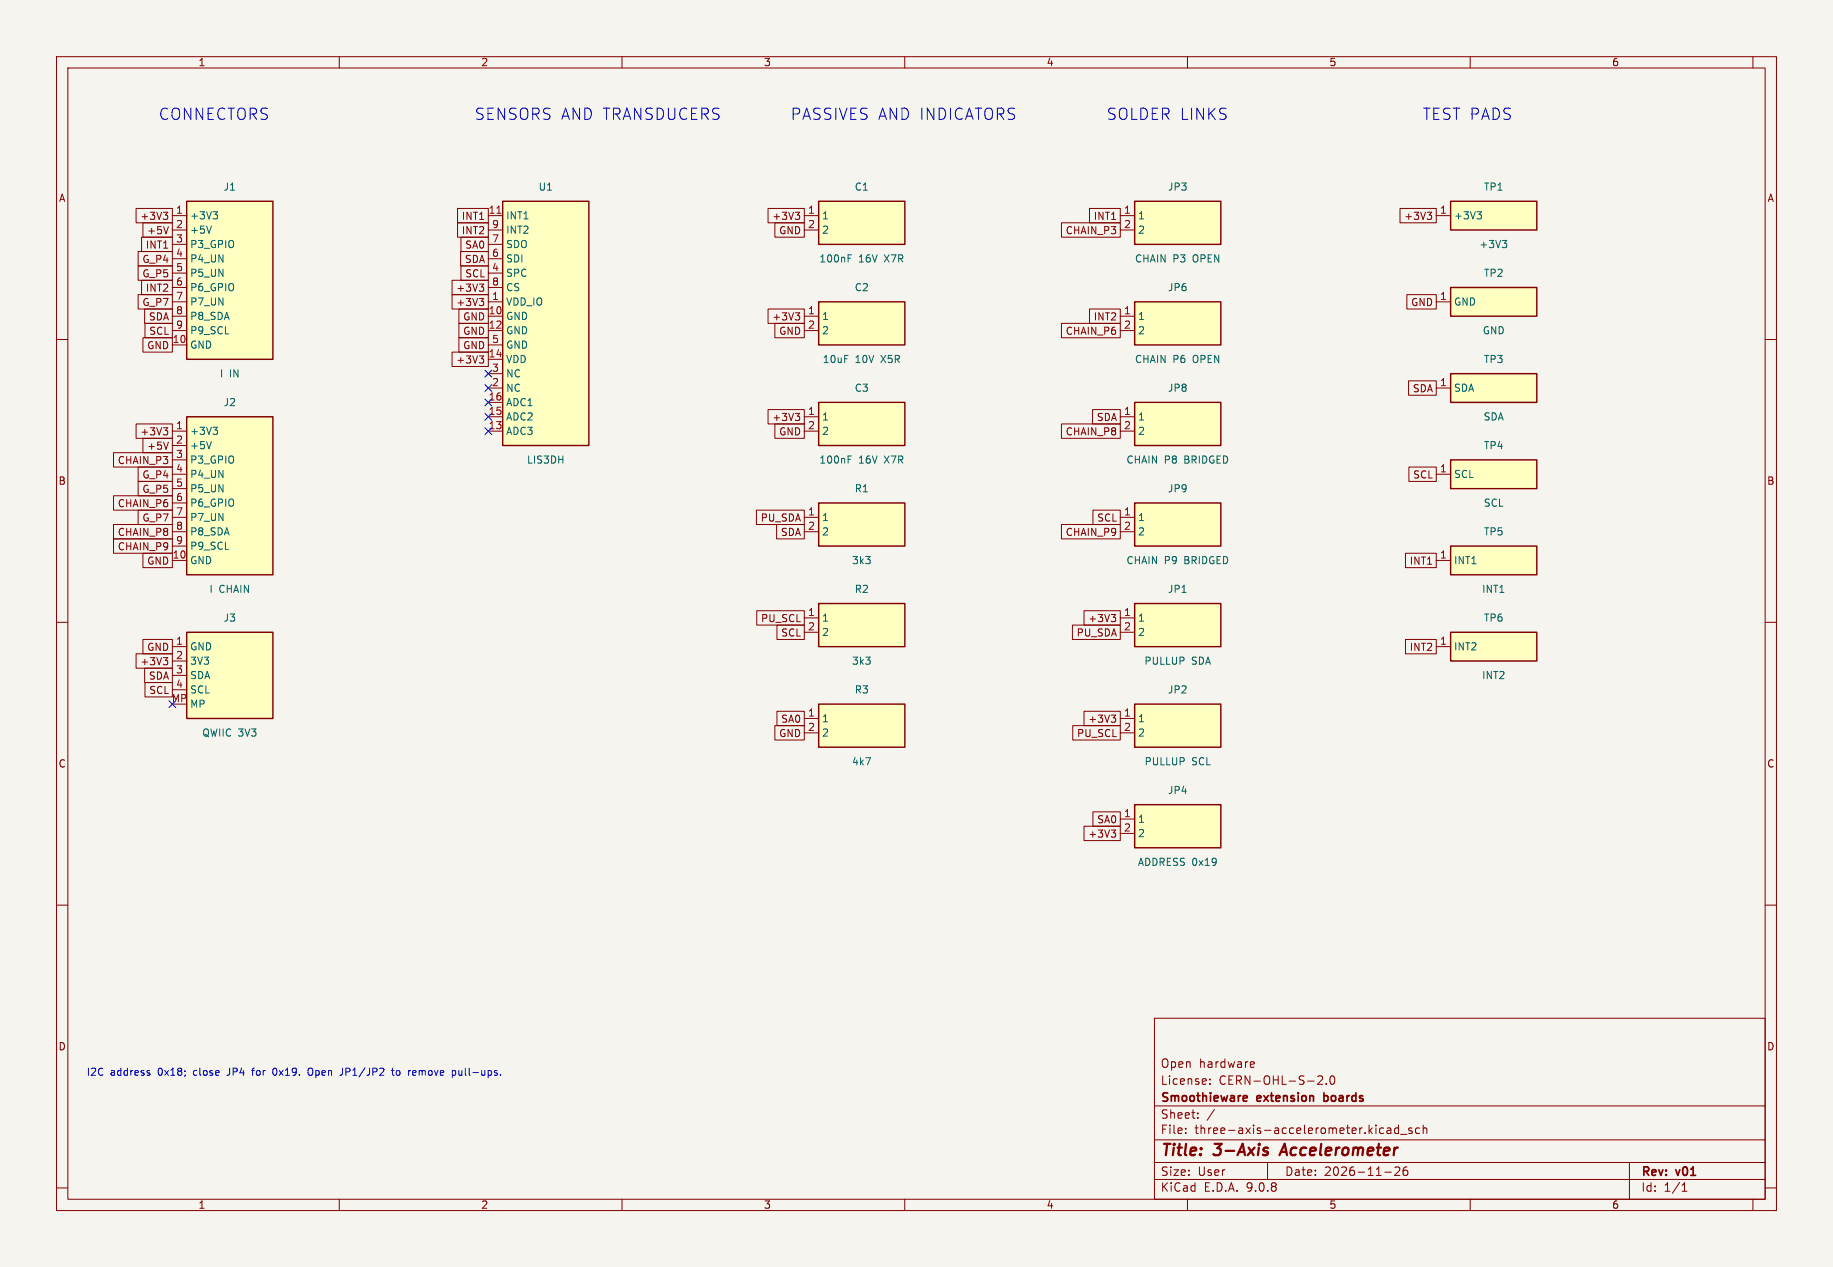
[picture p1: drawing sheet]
<svg xmlns="http://www.w3.org/2000/svg" width="324mm" height="224mm" viewBox="0 0 324 224" stroke-linecap="round" stroke-linejoin="round" font-family="sans-serif">
<path d="M0 0h324.2v224h-324.2z" fill="#f5f4ef" stroke="#f5f4ef" stroke-width=".18"/>
<g fill="none" stroke="#840000" stroke-width=".18">
<path d="M10 10h304.2v204h-304.2zM12 12h300.2v200h-300.2zM60 10v2M110 10v2M160 10v2M210 10v2M260 10v2M310 10v2M10 60h2M312.2 60h2M10 110h2M312.2 110h2"/>
<path d="M10 160h2M312.2 160h2M204.2 180h108v32h-108zM204.2 195.5h108M209.7 199.5v.1M211.8 197.6v.1M211.8 196.8v.1M214 191.6v.1M214 190.8v.1M214.8 196.1l-1.3 2M221.3 187.7l.5 .1v.3l-.7 .1M221.8 188.6l-.5 .1"/>
<path d="M233 190.4l.6-.2 .2 .2 .1 .2-.9 1.1h.9M234.5 191.6v.1M235.3 190.4l.2-.2a.81 .81 0 0 1 .6 .6 .81 .81 0 0 1-.3 .8l-.1 .1a.81 .81 0 0 1-.4-1.3zM245.3 199.5h.6l.1 .9M246 199.8h-.5a.29 .29 0 0 0-.2 .3 .29 .29 0 0 0 .2 .3l.5-.1M247.3 199.5l-.4-.1-.3 .3v.4l.2 .2h.5M247.3 198.9v1.5M249.7 199.5l-.4-.1-.2 .2 .1 .2 .5 .2v.3h-.6M251 199.5l-.4-.1-.3 .3v.4l.2 .2h.5M251.7 199.6l.2-.2 .4 .1v.9M251.7 198.9v1.5M10 210h2"/>
<path d="M60 212v2M110 212v2M160 212v2M204.2 208.5h108M204.2 205.5h108M204.2 201.5h108M209.7 200.3v.1M210 212v2M224.2 205.5v3M244.9 207.2h1.1M246.7 206.5l.6-.2 .2 .2v.2l-.9 1.1h.9M247.7 200.6h1.1"/>
<path d="M248.8 206.3a.59 .59 0 0 0-.7 .7v.5l.2 .2 .4 .1 .2-.1 .1-.5-.2-.2-.4-.1-.3 .3M260 212v2M288.2 205.5v6.5M297.5 210.6h.8M297.5 209.5l.4-.4v1.5M310 212v2M312.2 210h2"/>
</g>
<path d="M224.1 202.9l.1 .1M227.2 202.2l-.9 2" fill="none" stroke="#840000" stroke-width=".4"/>
<path d="M220.1 193.7l.4 .1 .1 .3-.7 .1M220.5 194.6l-.4 .1M234.1 193.2v1.5M234.1 194.6l.2 .1M234.3 193.7l-.2 .1" fill="none" stroke="#840000" stroke-width=".3"/>
<path d="M256.5 96.5h15.3v5.1h-15.3z" fill="#ffffc2"/>
<path d="M256.5 96.5h15.3v5.1h-15.3z" fill="none" stroke="#840000" stroke-width=".25"/>
<path d="M254 99.1h2.5" fill="none" stroke="#840000" stroke-width=".18"/>
<path d="M144.8 71.1h15.2v7.7h-15.2z" fill="#ffffc2"/>
<path d="M144.8 71.1h15.2v7.7h-15.2z" fill="none" stroke="#840000" stroke-width=".25"/>
<path d="M142.2 73.7h2.6M142.2 76.2h2.6" fill="none" stroke="#840000" stroke-width=".18"/>
<path d="M150 81.2h.4M150 80.6h.6" fill="none" stroke="#006464" stroke-width=".18"/>
<path d="M144.8 53.4h15.2v7.6h-15.2z" fill="#ffffc2"/>
<path d="M144.8 53.4h15.2v7.6h-15.2z" fill="none" stroke="#840000" stroke-width=".25"/>
<path d="M142.2 55.9h2.6M142.2 58.4h2.6" fill="none" stroke="#840000" stroke-width=".18"/>
<path d="M144.8 124.5h15.2v7.6h-15.2z" fill="#ffffc2"/>
<path d="M144.8 124.5h15.2v7.6h-15.2z" fill="none" stroke="#840000" stroke-width=".25"/>
<path d="M142.2 127h2.6M142.2 129.6h2.6" fill="none" stroke="#840000" stroke-width=".18"/>
<path d="M144.8 106.7h15.2v7.6h-15.2z" fill="#ffffc2"/>
<path d="M144.8 106.7h15.2v7.6h-15.2z" fill="none" stroke="#840000" stroke-width=".25"/>
<path d="M142.2 109.2h2.6M142.2 111.8h2.6" fill="none" stroke="#840000" stroke-width=".18"/>
<path d="M200.7 106.7h15.2v7.6h-15.2z" fill="#ffffc2"/>
<path d="M200.7 106.7h15.2v7.6h-15.2z" fill="none" stroke="#840000" stroke-width=".25"/>
<path d="M198.1 109.2h2.6M198.1 111.8h2.6" fill="none" stroke="#840000" stroke-width=".18"/>
<path d="M200.7 88.9h15.2v7.6h-15.2z" fill="#ffffc2"/>
<path d="M200.7 88.9h15.2v7.6h-15.2z" fill="none" stroke="#840000" stroke-width=".25"/>
<path d="M198.1 91.5h2.6M198.1 94h2.6" fill="none" stroke="#840000" stroke-width=".18"/>
<path d="M33 111.8h15.3v15.2h-15.3z" fill="#ffffc2"/>
<path d="M33 111.8h15.3v15.2h-15.3z" fill="none" stroke="#840000" stroke-width=".25"/>
<path d="M30.5 114.3h2.5M30.5 116.9h2.5M30.5 119.4h2.5M30.5 121.9h2.5" fill="none" stroke="#840000" stroke-width=".18"/>
<path d="M256.5 111.8h15.3v5.1h-15.3z" fill="#ffffc2"/>
<path d="M256.5 111.8h15.3v5.1h-15.3z" fill="none" stroke="#840000" stroke-width=".25"/>
<path d="M254 114.3h2.5" fill="none" stroke="#840000" stroke-width=".18"/>
<path d="M88.9 35.6h15.2v43.2h-15.2z" fill="#ffffc2"/>
<path d="M88.9 35.6h15.2v43.2h-15.2z" fill="none" stroke="#840000" stroke-width=".25"/>
<g fill="none" stroke="#840000" stroke-width=".18">
<path d="M86.4 38.1h2.5M86.4 40.7h2.5M86.4 43.2h2.5M86.4 45.7h2.5M86.4 48.3h2.5M86.4 50.8h2.5M86.4 53.4h2.5M86.4 55.9h2.5M86.4 58.4h2.5M86.4 61h2.5M86.4 63.5h2.5M86.4 66.1h2.5"/>
<path d="M86.4 68.6h2.5M86.4 71.1h2.5M86.4 73.7h2.5M86.4 76.2h2.5"/>
</g>
<path d="M87.9 37.7h.7" fill="none" stroke="#a90000" stroke-width=".18"/>
<path d="M256.5 81.3h15.3v5.1h-15.3z" fill="#ffffc2"/>
<path d="M256.5 81.3h15.3v5.1h-15.3z" fill="none" stroke="#840000" stroke-width=".25"/>
<path d="M254 83.8h2.5" fill="none" stroke="#840000" stroke-width=".18"/>
<path d="M256.5 66.1h15.3v5h-15.3z" fill="#ffffc2"/>
<path d="M256.5 66.1h15.3v5h-15.3z" fill="none" stroke="#840000" stroke-width=".25"/>
<path d="M254 68.6h2.5" fill="none" stroke="#840000" stroke-width=".18"/>
<path d="M256.5 50.8h15.3v5.1h-15.3z" fill="#ffffc2"/>
<path d="M256.5 50.8h15.3v5.1h-15.3z" fill="none" stroke="#840000" stroke-width=".25"/>
<path d="M254 53.4h2.5" fill="none" stroke="#840000" stroke-width=".18"/>
<path d="M256.5 35.6h15.3v5.1h-15.3z" fill="#ffffc2"/>
<path d="M256.5 35.6h15.3v5.1h-15.3z" fill="none" stroke="#840000" stroke-width=".25"/>
<path d="M254 38.1h2.5" fill="none" stroke="#840000" stroke-width=".18"/>
<path d="M261.2 37.4h.8l-.4 .5M261.7 37.9l.3 .3v.3l-.3 .2M265.7 42.5h.8l-.5 .5M266.2 43l.3 .2v.3l-.3 .3" fill="none" stroke="#006464" stroke-width=".18"/>
<path d="M200.7 71.1h15.2v7.7h-15.2z" fill="#ffffc2"/>
<path d="M200.7 71.1h15.2v7.7h-15.2z" fill="none" stroke="#840000" stroke-width=".25"/>
<path d="M198.1 73.7h2.6M198.1 76.2h2.6" fill="none" stroke="#840000" stroke-width=".18"/>
<path d="M200.7 53.4h15.2v7.6h-15.2z" fill="#ffffc2"/>
<path d="M200.7 53.4h15.2v7.6h-15.2z" fill="none" stroke="#840000" stroke-width=".25"/>
<path d="M198.1 55.9h2.6M198.1 58.4h2.6" fill="none" stroke="#840000" stroke-width=".18"/>
<path d="M200.7 35.6h15.2v7.6h-15.2z" fill="#ffffc2"/>
<path d="M200.7 35.6h15.2v7.6h-15.2z" fill="none" stroke="#840000" stroke-width=".25"/>
<path d="M198.1 38.1h2.6M198.1 40.7h2.6" fill="none" stroke="#840000" stroke-width=".18"/>
<path d="M144.8 35.6h15.2v7.6h-15.2z" fill="#ffffc2"/>
<path d="M144.8 35.6h15.2v7.6h-15.2z" fill="none" stroke="#840000" stroke-width=".25"/>
<path d="M142.2 38.1h2.6M142.2 40.7h2.6" fill="none" stroke="#840000" stroke-width=".18"/>
<path d="M150 45.7h.4M150 45.1h.6" fill="none" stroke="#006464" stroke-width=".18"/>
<path d="M200.7 142.3h15.2v7.6h-15.2z" fill="#ffffc2"/>
<path d="M200.7 142.3h15.2v7.6h-15.2z" fill="none" stroke="#840000" stroke-width=".25"/>
<path d="M198.1 144.8h2.6M198.1 147.3h2.6" fill="none" stroke="#840000" stroke-width=".18"/>
<path d="M200.7 124.5h15.2v7.6h-15.2z" fill="#ffffc2"/>
<path d="M200.7 124.5h15.2v7.6h-15.2z" fill="none" stroke="#840000" stroke-width=".25"/>
<path d="M198.1 127h2.6M198.1 129.6h2.6" fill="none" stroke="#840000" stroke-width=".18"/>
<path d="M33 35.6h15.3v27.9h-15.3z" fill="#ffffc2"/>
<path d="M33 35.6h15.3v27.9h-15.3z" fill="none" stroke="#840000" stroke-width=".25"/>
<path d="M30.5 38.1h2.5M30.5 40.7h2.5M30.5 43.2h2.5M30.5 45.7h2.5M30.5 48.3h2.5M30.5 50.8h2.5M30.5 53.4h2.5M30.5 55.9h2.5M30.5 58.4h2.5M30.5 61h2.5" fill="none" stroke="#840000" stroke-width=".18"/>
<path d="M37.4 40l-.4 1.2M37.7 37.4h.8l-.5 .5M38.2 37.9l.3 .3v.3l-.3 .2" fill="none" stroke="#006464" stroke-width=".18"/>
<path d="M33 73.7h15.3v27.9h-15.3z" fill="#ffffc2"/>
<path d="M33 73.7h15.3v27.9h-15.3z" fill="none" stroke="#840000" stroke-width=".25"/>
<path d="M30.5 76.2h2.5M30.5 78.8h2.5M30.5 81.3h2.5M30.5 83.8h2.5M30.5 86.4h2.5M30.5 88.9h2.5M30.5 91.5h2.5M30.5 94h2.5M30.5 96.5h2.5M30.5 99.1h2.5" fill="none" stroke="#840000" stroke-width=".18"/>
<path d="M37.4 78.1l-.4 1.2M37.7 75.5h.8l-.5 .5M38.2 76l.3 .3v.3l-.3 .2" fill="none" stroke="#006464" stroke-width=".18"/>
<path d="M144.8 88.9h15.2v7.6h-15.2z" fill="#ffffc2"/>
<path d="M144.8 88.9h15.2v7.6h-15.2z" fill="none" stroke="#840000" stroke-width=".25"/>
<g fill="none" stroke="#840000" stroke-width=".18">
<path d="M24.1 36.9h6.4v2.5h-6.4zM25.3 39.4h5.2v2.5h-5.2zM28.9 37.5h.8l-.5 .5M29.4 38l.3 .2v.4l-.3 .2M80.9 39.4h5.5v2.5h-5.5zM80.9 36.9h5.5v2.5h-5.5zM135.8 36.9h6.4v2.5h-6.4zM137 39.4h5.2v2.5h-5.2zM140.6 37.5h.8l-.4 .5M141.2 38l.2 .2v.4l-.2 .2M187.7 39.4h10.4v2.5h-10.4zM192.7 36.9h5.4v2.5h-5.4z"/>
<path d="M247.6 36.9h6.4v2.5h-6.4zM252.4 37.5h.8l-.4 .5M252.9 38l.3 .2v.4l-.3 .2M24.4 47h6.1v2.6h-6.1zM24.4 44.5h6.1v2.5h-6.1zM24.4 52.1h6.1v2.5h-6.1zM25 49.6h5.5v2.5h-5.5zM25 41.9h5.5v2.6h-5.5zM25.3 59.7h5.2v2.6h-5.2zM25.6 54.6h4.9v2.6h-4.9zM25.6 57.2h4.9v2.5h-4.9zM29.8 40.1l-.4 1.2"/>
<path d="M79.9 52.1h6.5v2.5h-6.5zM79.9 49.6h6.5v2.5h-6.5zM81.2 57.2h5.2v2.5h-5.2zM81.2 59.7h5.2v2.6h-5.2zM81.2 54.6h5.2v2.6h-5.2zM81.5 44.5h4.9v2.5h-4.9zM81.5 47h4.9v2.6h-4.9zM81.5 41.9h4.9v2.6h-4.9zM84.8 52.8h.7l-.4 .4M84.8 50.2h.7l-.4 .5M85.3 53.2l.2 .3v.3l-.2 .2M85.3 50.7l.2 .2v.4l-.2 .2"/>
<path d="M135.8 54.6h6.4v2.6h-6.4zM137 57.2h5.2v2.5h-5.2zM140.6 55.3h.8l-.4 .5M141.2 55.8l.2 .2v.3l-.2 .3M187.7 57.2h10.4v2.5h-10.4zM192.7 54.6h5.4v2.6h-5.4zM248.8 52.1h5.2v2.5h-5.2zM24.1 75h6.4v2.5h-6.4zM25.3 77.5h5.2v2.5h-5.2zM28.9 75.6h.8l-.5 .5M29.4 76.1l.3 .2v.4l-.3 .2M29.8 78.2l-.4 1.2"/>
<path d="M79.9 62.3h6.5v2.5h-6.5zM84.8 62.9h.7l-.4 .5M85.3 63.4l.2 .2v.4l-.2 .2M135.8 72.4h6.4v2.6h-6.4zM137 75h5.2v2.5h-5.2zM140.6 73.1h.8l-.4 .5M141.2 73.6l.2 .2v.3l-.2 .3M187.7 75h10.4v2.5h-10.4zM193.2 72.4h4.9v2.6h-4.9zM249.1 67.3h4.9v2.6h-4.9zM20.1 92.7h10.4v2.6h-10.4zM20.1 87.7h10.4v2.5h-10.4z"/>
<path d="M20.1 80h10.4v2.6h-10.4zM20.1 95.3h10.4v2.5h-10.4zM24.4 85.1h6.1v2.6h-6.1zM24.4 82.6h6.1v2.5h-6.1zM24.4 90.2h6.1v2.5h-6.1zM25.3 97.8h5.2v2.6h-5.2zM133.8 90.2h8.4v2.5h-8.4zM137.3 92.7h4.9v2.6h-4.9zM142.2 91.5h2.6M142.2 94h2.6M187.7 92.7h10.4v2.6h-10.4zM193.3 90.2h4.8v2.5h-4.8z"/>
<path d="M248.6 97.8h5.4v2.6h-5.4zM249.2 82.6h4.8v2.5h-4.8zM24.1 115.6h6.4v2.5h-6.4zM25.3 113.1h5.2v2.5h-5.2zM25.6 118.1h4.9v2.6h-4.9zM28.9 116.3h.8l-.5 .4M29.4 116.7l.3 .3v.3l-.3 .2M133.8 108h8.4v2.5h-8.4zM137.4 110.5h4.8v2.6h-4.8zM189.6 110.5h8.5v2.6h-8.5zM191.7 108h6.4v2.5h-6.4zM196.5 108.6h.8l-.4 .5"/>
<path d="M197.1 109.1l.2 .3v.3l-.2 .2M248.6 113.1h5.4v2.5h-5.4zM25.6 120.7h4.9v2.5h-4.9zM137 128.3h5.2v2.5h-5.2zM137.4 125.8h4.8v2.5h-4.8zM189.7 128.3h8.4v2.5h-8.4zM191.7 125.8h6.4v2.5h-6.4zM196.5 126.4h.8l-.4 .5M197.1 126.9l.2 .2v.4l-.2 .2M191.7 146.1h6.4v2.5h-6.4zM193.3 143.5h4.8v2.6h-4.8zM196.5 146.7h.8l-.4 .5"/>
<path d="M197.1 147.2l.2 .3v.3l-.2 .2"/>
</g>
<path d="M85.8 65.5l1.2 1.2M85.8 68l1.2 1.2M85.8 75.6l1.2 1.2M85.8 70.5l1.2 1.3M85.8 73.1l1.2 1.2M87 65.5l-1.2 1.2M87 68l-1.2 1.2M87 75.6l-1.2 1.2M87 70.5l-1.2 1.3M87 73.1l-1.2 1.2M29.9 123.9l1.2 1.2M31.1 123.9l-1.2 1.2" fill="none" stroke="#000084" stroke-width=".18"/>
<g fill="none" stroke="#0000c2" stroke-width=".18">
<path d="M26.2 189.7h.3v.2l-.2 .2h-.2M26.2 189.3h.3M44.5 189.3h.5M44.7 188.9v1.2M48.7 188.8a.68 .68 0 0 0-.5 .7 .68 .68 0 0 0 .5 .6M55 188.8a.43 .43 0 0 0-.5 .5v.4a.43 .43 0 0 0 .5 .4M60.6 188.8v.9l-.4 .4M69.2 189.3h.5M69.4 188.8v1.1l.3 .2M70.3 189.3l-.2 .2v.4l.2 .2M73.4 189.3h-.2l-.2 .1v.6l.4 .1M73.6 189.6l-.6 .1"/>
<path d="M80.1 189.3h.4l.1 .2-.1 .5-.4 .1M81.1 189.3v.6l.2 .2"/>
</g>
<g font-size="2.8" fill="#0000c2">
<text x="27.9" y="21.4">CONNECTORS</text>
<text x="83.8" y="21.4">SENSORS AND TRANSDUCERS</text>
<text x="139.7" y="21.4">PASSIVES AND INDICATORS</text>
<text x="195.6" y="21.4">SOLDER LINKS</text>
<text x="251.5" y="21.4">TEST PADS</text>
</g>
<g font-size="2.8" fill="#840000">
<text x="205.2" y="204.9">Title:</text>
<text x="214.8" y="204.9">3-Axis</text>
<text x="227.4" y="204.9">Accelerometer</text>
</g>
<g font-size="2.1" fill="#840000">
<text x="205.2" y="189">Open</text>
<text x="212" y="189">hardware</text>
<text x="205.2" y="195.2">Smoothieware</text>
<text x="205.2" y="192">License:</text>
<text x="215.5" y="192">CERN-OHL-S-2.0</text>
<text x="222.4" y="195.2">extension</text>
<text x="234.8" y="195.2">boards</text>
<text x="205.2" y="200.7">File:</text>
<text x="205.2" y="198">Sheet:</text>
<text x="211.2" y="200.7">three-axis-accelerometer.kicad_sch</text>
<text x="205.2" y="208.1">Size:</text>
<text x="211.8" y="208.1">User</text>
<text x="227.2" y="208.1">Date:</text>
<text x="234.2" y="208.1">2026-11-26</text>
<text x="290.2" y="208.3">Rev:</text>
<text x="296.5" y="208.3">v01</text>
<text x="205.2" y="210.9">KiCad</text>
<text x="212.9" y="210.9">E.D.A.</text>
<text x="220.5" y="210.9">9.0.8</text>
<text x="290.2" y="210.9">Id:</text>
<text x="294.2" y="210.9">1/1</text>
</g>
<g font-size="1.8" fill="#840000">
<text x="35" y="11.9">1</text>
<text x="85" y="11.9">2</text>
<text x="135" y="11.9">3</text>
<text x="185" y="11.9">4</text>
<text x="235" y="11.9">5</text>
<text x="285" y="11.9">6</text>
<text x="10.3" y="35.9">A</text>
<text x="312.5" y="35.9">A</text>
<text x="24.7" y="39.1">+3V3</text>
<text x="25.9" y="41.6">+5V</text>
<text x="81.6" y="41.6">INT2</text>
<text x="81.6" y="39.1">INT1</text>
<text x="136.5" y="39.1">+3V3</text>
<text x="137.7" y="41.6">GND</text>
<text x="188.4" y="41.6">CHAIN_P3</text>
<text x="193.3" y="39.1">INT1</text>
<text x="248.2" y="39.1">+3V3</text>
<text x="25.1" y="46.7">G_P4</text>
<text x="25.7" y="44.2">INT1</text>
<text x="82.1" y="46.7">SDA</text>
<text x="82.2" y="44.2">SA0</text>
<text x="25.1" y="49.2">G_P5</text>
<text x="25.7" y="51.8">INT2</text>
<text x="80.6" y="51.8">+3V3</text>
<text x="82.2" y="49.2">SCL</text>
<text x="25.1" y="54.3">G_P7</text>
<text x="26.2" y="56.9">SDA</text>
<text x="26.3" y="59.4">SCL</text>
<text x="80.6" y="54.3">+3V3</text>
<text x="81.8" y="59.4">GND</text>
<text x="81.8" y="56.9">GND</text>
<text x="136.5" y="56.9">+3V3</text>
<text x="137.7" y="59.4">GND</text>
<text x="188.4" y="59.4">CHAIN_P6</text>
<text x="193.3" y="56.9">INT2</text>
<text x="249.4" y="54.3">GND</text>
<text x="25.9" y="61.9">GND</text>
<text x="80.6" y="64.5">+3V3</text>
<text x="81.8" y="61.9">GND</text>
<text x="249.8" y="69.6">SDA</text>
<text x="24.7" y="77.2">+3V3</text>
<text x="136.5" y="74.6">+3V3</text>
<text x="137.7" y="77.2">GND</text>
<text x="188.4" y="77.2">CHAIN_P8</text>
<text x="193.9" y="74.6">SDA</text>
<text x="20.7" y="82.3">CHAIN_P3</text>
<text x="25.9" y="79.7">+5V</text>
<text x="10.3" y="85.9">B</text>
<text x="20.7" y="89.9">CHAIN_P6</text>
<text x="25.1" y="87.3">G_P5</text>
<text x="25.1" y="84.8">G_P4</text>
<text x="249.8" y="84.8">SCL</text>
<text x="312.4" y="85.9">B</text>
<text x="20.7" y="95">CHAIN_P8</text>
<text x="25.1" y="92.4">G_P7</text>
<text x="134.4" y="92.4">PU_SDA</text>
<text x="138" y="95">SDA</text>
<text x="188.4" y="95">CHAIN_P9</text>
<text x="193.9" y="92.4">SCL</text>
<text x="20.7" y="97.5">CHAIN_P9</text>
<text x="25.9" y="100">GND</text>
<text x="249.2" y="100">INT1</text>
<text x="134.5" y="110.2">PU_SCL</text>
<text x="138.1" y="112.7">SCL</text>
<text x="190.3" y="112.7">PU_SDA</text>
<text x="192.4" y="110.2">+3V3</text>
<text x="24.7" y="117.8">+3V3</text>
<text x="25.9" y="115.3">GND</text>
<text x="249.2" y="115.3">INT2</text>
<text x="26.2" y="120.4">SDA</text>
<text x="26.3" y="122.9">SCL</text>
<text x="137.7" y="130.5">GND</text>
<text x="138.1" y="128">SA0</text>
<text x="190.4" y="130.5">PU_SCL</text>
<text x="192.4" y="128">+3V3</text>
<text x="10.3" y="135.9">C</text>
<text x="312.4" y="135.9">C</text>
<text x="192.4" y="148.3">+3V3</text>
<text x="193.9" y="145.8">SA0</text>
<text x="10.3" y="185.9">D</text>
<text x="312.4" y="185.9">D</text>
<text x="35" y="213.9">1</text>
<text x="85" y="213.9">2</text>
<text x="135" y="213.9">3</text>
<text x="185" y="213.9">4</text>
<text x="235" y="213.9">5</text>
<text x="285" y="213.9">6</text>
</g>
<g font-size="1.8" fill="#006464">
<text x="39.4" y="33.9">J1</text>
<text x="95.1" y="33.9">U1</text>
<text x="151.1" y="33.9">C1</text>
<text x="206.5" y="33.9">JP3</text>
<text x="262.3" y="33.9">TP1</text>
<text x="33.5" y="39">+3V3</text>
<text x="33.5" y="41.5">+5V</text>
<text x="89.4" y="39">INT1</text>
<text x="89.4" y="41.5">INT2</text>
<text x="145.3" y="39">1</text>
<text x="145.3" y="41.5">2</text>
<text x="201.2" y="39">1</text>
<text x="201.2" y="41.5">2</text>
<text x="257" y="39">+3V3</text>
<text x="33.5" y="44.1">P3_GPIO</text>
<text x="33.5" y="46.6">P4_UN</text>
<text x="89.4" y="44.1">SDO</text>
<text x="89.4" y="46.6">SDI</text>
<text x="144.8" y="46.6">100nF</text>
<text x="151.8" y="46.6">16V</text>
<text x="156.5" y="46.6">X7R</text>
<text x="200.6" y="46.6">CHAIN</text>
<text x="207.4" y="46.6">P3</text>
<text x="211.1" y="46.6">OPEN</text>
<text x="261.5" y="44.1">+3V3</text>
<text x="33.5" y="49.1">P5_UN</text>
<text x="33.5" y="51.7">P6_GPIO</text>
<text x="89.4" y="49.1">SPC</text>
<text x="89.4" y="51.7">CS</text>
<text x="151.1" y="51.7">C2</text>
<text x="206.5" y="51.7">JP6</text>
<text x="262.3" y="49.1">TP2</text>
<text x="33.5" y="54.2">P7_UN</text>
<text x="33.5" y="56.8">P8_SDA</text>
<text x="33.5" y="59.3">P9_SCL</text>
<text x="89.4" y="54.2">VDD_IO</text>
<text x="89.4" y="56.8">GND</text>
<text x="89.4" y="59.3">GND</text>
<text x="145.3" y="56.8">1</text>
<text x="145.3" y="59.3">2</text>
<text x="201.2" y="56.8">1</text>
<text x="201.2" y="59.3">2</text>
<text x="257" y="54.2">GND</text>
<text x="262.1" y="59.3">GND</text>
<text x="33.5" y="61.8">GND</text>
<text x="89.4" y="61.8">GND</text>
<text x="89.4" y="64.4">VDD</text>
<text x="145.4" y="64.4">10uF</text>
<text x="151.2" y="64.4">10V</text>
<text x="155.9" y="64.4">X5R</text>
<text x="200.6" y="64.4">CHAIN</text>
<text x="207.4" y="64.4">P6</text>
<text x="211.1" y="64.4">OPEN</text>
<text x="262.3" y="64.4">TP3</text>
<text x="38.8" y="66.9">I</text>
<text x="40.6" y="66.9">IN</text>
<text x="89.4" y="66.9">NC</text>
<text x="89.4" y="69.5">NC</text>
<text x="151.1" y="69.5">C3</text>
<text x="206.5" y="69.5">JP8</text>
<text x="257" y="69.5">SDA</text>
<text x="33.5" y="77.1">+3V3</text>
<text x="39.4" y="72">J2</text>
<text x="89.4" y="72">ADC1</text>
<text x="89.4" y="74.5">ADC2</text>
<text x="89.4" y="77.1">ADC3</text>
<text x="145.3" y="74.5">1</text>
<text x="145.3" y="77.1">2</text>
<text x="201.2" y="74.5">1</text>
<text x="201.2" y="77.1">2</text>
<text x="262.3" y="74.5">SDA</text>
<text x="33.5" y="79.6">+5V</text>
<text x="33.5" y="82.2">P3_GPIO</text>
<text x="93.1" y="82.2">LIS3DH</text>
<text x="144.8" y="82.2">100nF</text>
<text x="151.8" y="82.2">16V</text>
<text x="156.5" y="82.2">X7R</text>
<text x="199.1" y="82.2">CHAIN</text>
<text x="205.9" y="82.2">P8</text>
<text x="209.6" y="82.2">BRIDGED</text>
<text x="262.3" y="79.6">TP4</text>
<text x="33.5" y="84.7">P4_UN</text>
<text x="33.5" y="87.2">P5_UN</text>
<text x="33.5" y="89.8">P6_GPIO</text>
<text x="151.1" y="87.2">R1</text>
<text x="206.5" y="87.2">JP9</text>
<text x="257" y="84.7">SCL</text>
<text x="262.3" y="89.8">SCL</text>
<text x="33.5" y="92.3">P7_UN</text>
<text x="33.5" y="94.9">P8_SDA</text>
<text x="145.3" y="92.3">1</text>
<text x="145.3" y="94.9">2</text>
<text x="201.2" y="92.3">1</text>
<text x="201.2" y="94.9">2</text>
<text x="262.3" y="94.9">TP5</text>
<text x="33.5" y="97.4">P9_SCL</text>
<text x="33.5" y="99.9">GND</text>
<text x="150.6" y="99.9">3k3</text>
<text x="199.1" y="99.9">CHAIN</text>
<text x="205.9" y="99.9">P9</text>
<text x="209.6" y="99.9">BRIDGED</text>
<text x="257" y="99.9">INT1</text>
<text x="36.9" y="105">I</text>
<text x="38.7" y="105">CHAIN</text>
<text x="151.1" y="105">R2</text>
<text x="206.5" y="105">JP1</text>
<text x="262" y="105">INT1</text>
<text x="39.4" y="110.1">J3</text>
<text x="145.3" y="110.1">1</text>
<text x="145.3" y="112.6">2</text>
<text x="201.2" y="110.1">1</text>
<text x="201.2" y="112.6">2</text>
<text x="262.3" y="110.1">TP6</text>
<text x="33.5" y="115.2">GND</text>
<text x="33.5" y="117.7">3V3</text>
<text x="150.6" y="117.7">3k3</text>
<text x="202.3" y="117.7">PULLUP</text>
<text x="210.7" y="117.7">SDA</text>
<text x="257" y="115.2">INT2</text>
<text x="33.5" y="120.3">SDA</text>
<text x="33.5" y="122.8">SCL</text>
<text x="33.5" y="125.3">MP</text>
<text x="151.1" y="122.8">R3</text>
<text x="206.5" y="122.8">JP2</text>
<text x="262" y="120.3">INT2</text>
<text x="35.7" y="130.4">QWIIC 3V3</text>
<text x="145.3" y="127.9">1</text>
<text x="145.3" y="130.4">2</text>
<text x="201.2" y="127.9">1</text>
<text x="201.2" y="130.4">2</text>
<text x="150.6" y="135.5">4k7</text>
<text x="202.3" y="135.5">PULLUP</text>
<text x="210.7" y="135.5">SCL</text>
<text x="206.5" y="140.6">JP4</text>
<text x="201.2" y="145.7">1</text>
<text x="201.2" y="148.2">2</text>
<text x="201.1" y="153.3">ADDRESS 0x19</text>
</g>
<g font-size="1.8" fill="#a90000">
<text x="31" y="37.9">1</text>
<text x="31" y="40.4">2</text>
<text x="86.3" y="37.9">11</text>
<text x="86.9" y="40.4">9</text>
<text x="142.8" y="37.9">1</text>
<text x="142.8" y="40.4">2</text>
<text x="198.7" y="37.9">1</text>
<text x="198.7" y="40.4">2</text>
<text x="254.6" y="37.9">1</text>
<text x="31" y="42.9">3</text>
<text x="31" y="45.5">4</text>
<text x="86.9" y="42.9">7</text>
<text x="86.9" y="45.5">6</text>
<text x="31" y="48">5</text>
<text x="31" y="50.6">6</text>
<text x="31" y="53.1">7</text>
<text x="86.9" y="48">4</text>
<text x="86.9" y="50.6">8</text>
<text x="86.9" y="53.1">1</text>
<text x="254.6" y="53.1">1</text>
<text x="31" y="55.6">8</text>
<text x="31" y="58.2">9</text>
<text x="86.3" y="55.6">10</text>
<text x="86.3" y="58.2">12</text>
<text x="142.8" y="55.6">1</text>
<text x="142.8" y="58.2">2</text>
<text x="198.7" y="55.6">1</text>
<text x="198.7" y="58.2">2</text>
<text x="30.4" y="60.7">10</text>
<text x="86.3" y="63.3">14</text>
<text x="86.9" y="60.7">5</text>
<text x="86.9" y="65.8">3</text>
<text x="86.3" y="70.9">16</text>
<text x="86.9" y="68.3">2</text>
<text x="254.6" y="68.3">1</text>
<text x="31" y="76">1</text>
<text x="86.3" y="73.4">15</text>
<text x="86.3" y="76">13</text>
<text x="142.8" y="73.4">1</text>
<text x="142.8" y="76">2</text>
<text x="198.7" y="73.4">1</text>
<text x="198.7" y="76">2</text>
<text x="31" y="78.5">2</text>
<text x="31" y="81">3</text>
<text x="31" y="83.6">4</text>
<text x="254.6" y="83.6">1</text>
<text x="31" y="86.1">5</text>
<text x="31" y="88.7">6</text>
<text x="31" y="91.2">7</text>
<text x="31" y="93.7">8</text>
<text x="142.8" y="91.2">1</text>
<text x="142.8" y="93.7">2</text>
<text x="198.7" y="91.2">1</text>
<text x="198.7" y="93.7">2</text>
<text x="30.4" y="98.8">10</text>
<text x="31" y="96.3">9</text>
<text x="254.6" y="98.8">1</text>
<text x="142.8" y="109">1</text>
<text x="142.8" y="111.5">2</text>
<text x="198.7" y="109">1</text>
<text x="198.7" y="111.5">2</text>
<text x="31" y="114.1">1</text>
<text x="31" y="116.6">2</text>
<text x="31" y="119.1">3</text>
<text x="254.6" y="114.1">1</text>
<text x="30.3" y="124.2">MP</text>
<text x="31" y="121.7">4</text>
<text x="142.8" y="126.8">1</text>
<text x="142.8" y="129.3">2</text>
<text x="198.7" y="126.8">1</text>
<text x="198.7" y="129.3">2</text>
<text x="198.7" y="144.5">1</text>
<text x="198.7" y="147.1">2</text>
</g>
<g font-size="1.8" fill="#0000c2">
<text x="15.2" y="190.3">I2C</text>
<text x="19.5" y="190.3">address</text>
<text x="28" y="190.3">0x18;</text>
<text x="34.5" y="190.3">close</text>
<text x="40.7" y="190.3">JP4</text>
<text x="45.3" y="190.3">for</text>
<text x="49.1" y="190.3">0x19.</text>
<text x="55.5" y="190.3">Open</text>
<text x="61.4" y="190.3">JP1/JP2</text>
<text x="70.8" y="190.3">to</text>
<text x="73.9" y="190.3">remove</text>
<text x="81.8" y="190.3">pull-ups.</text>
</g>
</svg>
